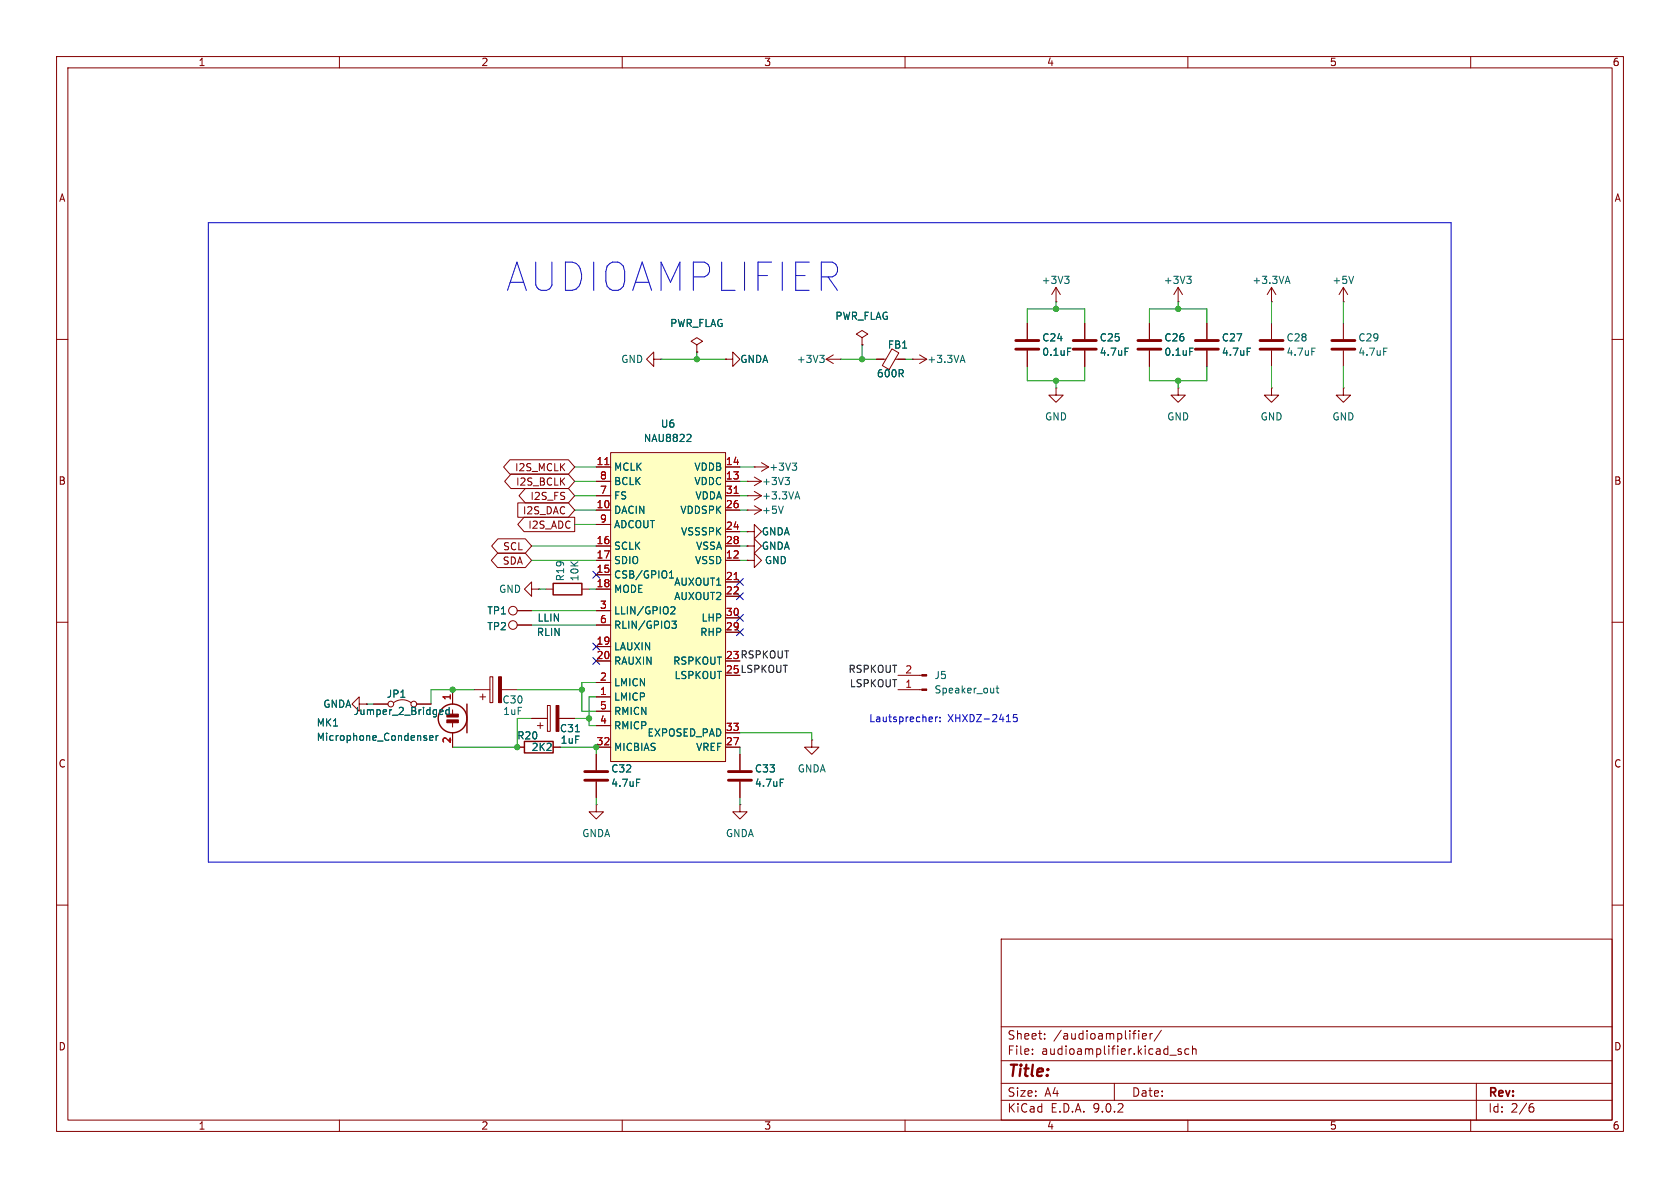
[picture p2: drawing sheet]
<svg xmlns="http://www.w3.org/2000/svg" width="297mm" height="210mm" viewBox="0 0 297 210" stroke-linecap="round" stroke-linejoin="round" font-family="sans-serif">
<g fill="none" stroke="#840000" stroke-width=".18">
<path d="M10 10h277v190h-277zM12 12h273v186h-273zM60 10v2M110 10v2M160 10v2M210 10v2M260 10v2M186.7 53.3h.1M186.7 50.8l-.8 1.3M186.7 50.8l.8 1.3M186.7 50.8v2.5M191.8 57.2v2.7"/>
<path d="M203.2 57.2v2.7M10 60h2M115.6 63.5v-1.3l-1.3 1.3 1.3 1.3v-1.3h1.2M116.8 63.5h.1M123.2 61l1-.7-1-.6-1 .6 1 .7v1.2M123.2 62.2h.1M128.3 63.5h1.2v-1.3l1.3 1.3-1.3 1.3v-1.3M128.3 63.5h.1M146 63.5l1.3 .8M146 63.5h2.6M147.3 62.7l-1.3 .8M148.6 63.5h.1"/>
<path d="M186.7 68.6v1.3h1.3l-1.3 1.2-1.3-1.2h1.3M186.7 68.6h.1M191.8 62v2.8M203.2 62v2.8M285 60h2M132.1 85.1h.1M132.1 85.1h2.5M133.3 84.3l1.3 .8M134.6 85.1l-1.3 .8M10 110h2M86.6 119.6h.5v4.6h-.5zM91.4 108h2.6"/>
<path d="M91.4 110.5h2.6M94 104.1v-1.2l-1.3 1.2 1.3 1.3v-1.3h1.2M95.2 104.1h.1M96.5 104.1h1.3M102.9 104.1h1.2M285 110h2M63.5 124.5v-1.3l-1.3 1.3 1.3 1.2v-1.2h1.3M64.8 124.5h.1M66 124.5h2.6M69.6 124.2a2.54 2.54 0 0 1 3 0M73.7 124.5h2.5M80 121.9v2.6"/>
<path d="M80 125.5v.7M80 127.8v.7M80 129.5v2.6M83.8 121.9h2.8M84.8 123.2h1.1M85.3 122.7v1M88.6 121.9h2.8M91.4 132.1h1.3M94 127h2.8M95 128.3h1M95.5 127.8v1M96.8 124.7h.5v4.6h-.5z"/>
<path d="M97.8 132.1h1.3M98.8 127h2.8M10 160h2M177 166h108v32h-108zM285 160h2M60 198v2M110 198v2M160 198v2M177 194.5h108M177 191.5h108M177 187.5h108M177 181.5h108"/>
<path d="M182.5 186.3v.1M182.5 185.5v.1M184.7 183.6v.1M184.7 182.8v.1M197 191.5v3M201.3 182.2v.1M201.3 182.7v1M202 183.2l.7-.1-.1-.3-.4-.1-.2 .2v.7h.6M203.3 182.7v1M203.7 182.7l-.2 .1-.2 .2M205.3 182.1l-1.3 2M206.8 186.5h1.2"/>
<path d="M208.8 185.5l-.3-.1-.3 .2 .1 .2 .5 .2v.3h-.6M210 198v2M210.2 185.5l-.5-.1-.2 .3v.4l.1 .2h.6M210.8 185.5l.2-.1 .4 .1 .1 .9M210.8 184.9v1.5M260 198v2M261 191.5v6.5M270.6 195.7h.4l.2 .3-.1 .5-.5 .1M271 195.1l-.4 .1"/>
<circle cx="90.7" cy="107.9" r=".76"/>
<circle cx="90.7" cy="110.5" r=".76"/>
<circle cx="69.1" cy="124.5" r=".51"/>
<circle cx="73.2" cy="124.5" r=".51"/>
</g>
<g fill="#840000" stroke="#840000" stroke-width=".18">
<path d="M98.3 124.7h.5v4.6h-.5z"/>
<path d="M88.1 119.6h.5v4.6h-.5z"/>
<path d="M79 127.3h2v.5h-2z"/>
<path d="M79 126.2h2v.5h-2z"/>
</g>
<g fill="none" stroke="#006464" stroke-width=".18">
<path d="M188.2 48.8h.8l-.4 .5M188.7 49.3l.3 .3v.3l-.3 .2M144.9 62.8h.8l-.4 .5M145.5 63.3l.2 .2v.3l-.2 .3M198.9 61.5h.6M210.3 61.5h.6M138.8 84.4h.8l-.5 .5M139.3 84.9l.3 .2v.3l-.3 .3M75.3 130.5l.2 .1-.2 .3M75.3 130l.1 .1M75.9 130.5l.7-.2-.1-.2-.4-.1-.2 .2 .1 .6h.5M77.1 130v.9"/>
<path d="M77.5 130l-.4 .3M77.8 126.2h.5M77.8 125.5h.3l.2 .3-.6 .1M79.4 125.5h-.4l-.2 .2 .1 .5h.5M79.4 125v1.3M101.7 129.4h.7"/>
</g>
<g fill="none" stroke="#840000" stroke-width=".25">
<path d="M97.8 103.1h5.1v2.1h-5.1zM82.5 124.5v5M92.7 131.1h5.1v2h-5.1z"/>
<circle cx="80" cy="127" r="2.54"/>
</g>
<path d="M189.7 60.2h4.1M189.7 61.7h4.1M201.2 60.2h4M201.2 61.7h4" fill="none" stroke="#840000" stroke-width=".51"/>
<path d="M107.9 80h20.4v54.6h-20.4z" fill="#ffffc2"/>
<g fill="none" stroke="#840000" stroke-width=".18">
<path d="M152.4 59.7l1-.6-1-.7-1 .7 1 .6v1.3M181.6 57.2v2.7M191.8 57.2v2.7M203.2 57.2v2.7M208.3 53.3h.1M208.3 50.8l-.8 1.3M208.3 50.8l.7 1.3M208.3 50.8v2.5M213.4 57.2v2.7M224.8 53.3h.1M224.8 50.8l-.8 1.3M224.8 50.8l.8 1.3"/>
<path d="M224.8 50.8v2.5M224.8 57.2v2.7M237.5 53.3h.1M237.5 50.8l-.8 1.3M237.5 50.8l.8 1.3M237.5 50.8v2.5M237.5 57.2v2.7M123.2 62.2h.1M128.3 63.5h.1M152.4 61h.1M154.9 63.5h1.7M157.7 61.7l1.2 .7-1.7 2.9-1.2-.7z"/>
<path d="M158.3 63.5h1.7M161.3 63.5h.1M161.3 63.5h2.5M162.6 62.7l1.2 .8M163.8 63.5l-1.2 .8M181.6 62v2.8M191.8 62v2.8M203.2 62v2.8M208.3 68.6v1.3h1.2l-1.2 1.2-1.3-1.2h1.3M208.3 68.6h.1M213.4 62v2.8M224.8 68.6v1.3h1.3l-1.3 1.2-1.3-1.2h1.3"/>
<path d="M224.8 68.6h.1M224.8 62v2.8M237.5 68.6v1.3h1.3l-1.3 1.2-1.3-1.2h1.3M237.5 68.6h.1M237.5 62v2.8M88 97.8h4.9l1.1 1.3-1.1 1.2h-4.9l-1.1-1.2zM88 95.2h4.9l1.1 1.3-1.1 1.3h-4.9l-1.1-1.3zM90.1 81.3h10.4l1.1 1.3-1.1 1.2h-10.4l-1.1-1.2zM90.3 83.8h10.2l1.1 1.3-1.1 1.3h-10.2l-1.1-1.3zM91.5 88.9h9l1.1 1.3-1.1 1.2h-9zM92.6 91.4h9v2.6h-9l-1.1-1.3zM92.9 86.4h7.6l1.1 1.2-1.1 1.3h-7.6l-1.1-1.3z"/>
<path d="M105.4 82.6h2.5M105.4 85.1h2.5M105.4 87.6h2.5M105.4 90.2h2.5M105.4 92.7h2.5M105.4 96.5h2.5M105.4 99.1h2.5M107.9 80h20.4v54.6h-20.4zM128.3 82.6h2.5M128.3 85.1h2.5M128.3 87.6h2.5M128.3 90.2h2.5"/>
<path d="M128.3 96.5h2.5M128.3 99.1h2.5M128.3 94h2.5M132.1 90.2h.1M132.1 94h1.2v-1.3l1.3 1.3-1.3 1.3v-1.3M132.1 94h.1M132.1 99.1h1.2v-1.3l1.3 1.3-1.3 1.2v-1.2M132.1 99.1h.1M132.1 87.6h.1M132.1 96.5h1.2v-1.2l1.3 1.2-1.3 1.3v-1.3M132.1 96.5h.1M132.1 87.6h2.5"/>
<path d="M132.1 90.2h2.5M133.3 82.6h.1M133.3 82.6h2.6M133.3 89.4l1.3 .8M133.3 86.9l1.3 .7M134.6 81.8l1.3 .8M134.6 90.2l-1.3 .7M134.6 87.6l-1.3 .8M135.9 82.6l-1.3 .7M91.4 108h2.6M91.4 110.5h2.6M105.4 101.6h2.5"/>
<path d="M105.4 104.1h2.5M105.4 108h2.5M105.4 110.5h2.5M105.4 114.3h2.5M105.4 116.8h2.5M128.3 102.9h2.5M128.3 105.4h2.5M128.3 109.2h2.5M128.3 111.8h2.5M158.7 119.4h4.3M64.8 124.5h.1M66 124.5h2.6"/>
<path d="M73.7 124.5h2.5M80 121.9v2.6M80 129.5v2.6M91.4 132.1h1.3M94 127h2.8M97.8 132.1h1.3M98.8 127h2.8M105.4 120.7h2.5M105.4 123.2h2.5M105.4 125.7h2.5M105.4 128.3h2.5M105.4 132.1h2.5"/>
<path d="M105.4 133.4v2.7M105.4 138.2v2.8M128.3 132.1h2.5M128.3 129.5h2.5M130.8 133.4v2.7M130.8 138.2v2.8M143.5 130.8v1.3h1.3l-1.3 1.3-1.3-1.3h1.3M143.5 130.8h.1M158.7 121.9h4.3M105.4 142.2v1.3h1.3l-1.3 1.3-1.3-1.3h1.3M105.4 142.2h.1M130.8 142.2v1.3h1.3l-1.3 1.3-1.3-1.3h1.3"/>
<path d="M130.8 142.2h.1"/>
</g>
<path d="M106.9 82.1h.7M129.8 87.2h.7M129.8 102.5h.7" fill="none" stroke="#a90000" stroke-width=".18"/>
<g fill="none" stroke="#006464" stroke-width=".18">
<path d="M209.8 48.8h.8l-.4 .5M210.3 49.3l.3 .3v.3l-.3 .2M227.3 49.7h.6M227.6 48.8l.5 1.3M239.3 48.8l-.4 1.3M121.6 76.8h.4l.2 .3-.8 .9h.8M169.9 63.7h.6M170.2 62.8l.4 1.3M188.7 61.5h.6M198.9 61.5h.6M210.3 61.5h.6M220.5 61.5h.6"/>
<path d="M231.9 61.5h.6M244.6 61.5h.6M138.5 89.5l-.4 1.2M140.1 81.9h.7l-.4 .4M140.6 82.3l.2 .3v.3l-.2 .2M140.7 87.8h.6M141 86.9l.4 1.3M118.4 102.2h.7M118.4 101.3l.3-.4v1.3M118.6 107.4l.5-.1 .2 .3-.8 .9h.8M118.8 109.8h.8l-.5 .5 .4 .1v.5l-.2 .2-.5-.1M75.3 130.5l.2 .1-.2 .3"/>
<path d="M75.3 130l.1 .1M75.9 130.5l.7-.2-.1-.2-.4-.1-.2 .2 .1 .6h.5M77.1 130v.9M77.5 130l-.4 .3M77.8 126.2h.5M77.8 125.5h.3l.2 .3-.6 .1M79.4 125.5h-.4l-.2 .2 .1 .5h.5M79.4 125v1.3M101.7 129.4h.7M112.5 137.7h.6M137.9 137.7h.6M176.1 121.7h.5"/>
<path d="M176.3 121.2v1.1l.3 .2"/>
</g>
<path d="M179.6 60.2h4M179.6 61.7h4M211.3 60.2h4.1M211.3 61.7h4.1M222.8 60.2h4M222.8 61.7h4M235.5 60.2h4M235.5 61.7h4M103.4 136.4h4M103.4 137.9h4M128.8 136.4h4M128.8 137.9h4" fill="none" stroke="#840000" stroke-width=".51"/>
<g fill="#840000" stroke="#840000" stroke-width=".18">
<path d="M163 121.8h.8v.2h-.8z"/>
<path d="M163 119.3h.8v.2h-.8z"/>
</g>
<path d="M36.8 39.4h219.7v113h-219.7zM164.8 126.8l.1 .2-.7 .2M165.4 126.7v.9M165.8 126.7l-.4 .3M166.2 127.5v.1M166.2 126.8v.1M177.9 127.6h.7M179.8 126.3h-.6l-.1 .6 .2-.1 .4 .1 .2 .1-.1 .5-.2 .1-.5-.1" fill="none" stroke="#0000c2" stroke-width=".18"/>
<g fill="none" stroke="#009600" stroke-width=".18">
<path d="M181.6 57.2v-2.6h10.2v2.6M186.7 53.3v1.3M203.2 57.2v-2.6h10.2v2.6M208.3 53.3v1.3M224.8 53.3v3.9M237.5 53.3v3.9M116.8 63.5h11.5M123.2 62.2v1.3M148.6 63.5h6.3M152.4 61v2.5M160 63.5h1.3M181.6 64.8v2.5h10.2v-2.5"/>
<path d="M186.7 67.3v1.3M203.2 64.8v2.5h10.2v-2.5M208.3 67.3v1.3M224.8 64.8v3.8M237.5 64.8v3.8M94 96.5h11.4M94 99.1h11.4M101.6 90.2h3.8M101.6 87.6h3.8M101.6 85.1h3.8M101.6 82.6h3.8M101.6 92.7h3.8"/>
<path d="M130.8 90.2h1.3M130.8 87.6h1.3M130.8 96.5h1.3M130.8 85.1h1.3M130.8 82.6h2.5M130.8 99.1h1.3M130.8 94h1.3M94 108h11.4M94 110.5h11.4M95.2 104.1h1.3M104.1 104.1h1.3M64.8 124.5h1.2"/>
<path d="M83.8 121.9h-7.6v2.6M91.4 121.9h11.5M94 127h-2.6v5.1h-11.4M99.1 132.1h6.3v1.3M101.6 127h2.5M105.4 123.2h-1.3v5.1h1.3M105.4 120.7h-2.5v5h2.5M130.8 129.5h12.7v1.3M130.8 132.1v1.3M105.4 141v1.2M130.8 141v1.2"/>
</g>
<g fill="none" stroke="#000084" stroke-width=".18">
<path d="M104.8 113.7l1.2 1.2M104.8 101l1.2 1.2M104.8 116.2l1.2 1.2M106 113.7l-1.2 1.2M106 101l-1.2 1.2M106 116.2l-1.2 1.2M130.2 104.8l1.2 1.2M130.2 111.2l1.2 1.2M130.2 102.3l1.2 1.2M130.2 108.6l1.2 1.2M131.4 104.8l-1.2 1.2M131.4 111.2l-1.2 1.2"/>
<path d="M131.4 102.3l-1.2 1.2M131.4 108.6l-1.2 1.2"/>
</g>
<g fill="#009600" stroke="#009600" stroke-width=".18">
<circle cx="208.3" cy="54.6" r=".46"/>
<circle cx="208.3" cy="67.3" r=".46"/>
<circle cx="102.9" cy="121.9" r=".46"/>
<circle cx="91.4" cy="132.1" r=".46"/>
<circle cx="80" cy="121.9" r=".46"/>
<circle cx="123.2" cy="63.5" r=".46"/>
<circle cx="105.4" cy="132.1" r=".46"/>
<circle cx="104.1" cy="127" r=".46"/>
<circle cx="186.7" cy="67.3" r=".46"/>
<circle cx="152.4" cy="63.5" r=".46"/>
<circle cx="186.7" cy="54.6" r=".46"/>
</g>
<text font-size="7" fill="#0000c2" x="89.5" y="51.8">AUDIOAMPLIFIER</text>
<text font-size="2.8" fill="#840000" x="178" y="190.9">Title:</text>
<g font-size="2.1" fill="#840000">
<text x="178" y="184">Sheet:</text>
<text x="186.2" y="184">/audioamplifier/</text>
<text x="178" y="186.7">File:</text>
<text x="184.1" y="186.7">audioamplifier.kicad_sch</text>
<text x="178" y="196.9">KiCad</text>
<text x="178" y="194.1">Size:</text>
<text x="184.7" y="194.1">A4</text>
<text x="185.7" y="196.9">E.D.A.</text>
<text x="193.3" y="196.9">9.0.2</text>
<text x="200" y="194.1">Date:</text>
<text x="263" y="194.3">Rev:</text>
<text x="263" y="196.9">Id:</text>
<text x="267.1" y="196.9">2/6</text>
</g>
<g font-size="1.8" fill="#840000">
<text x="35" y="11.9">1</text>
<text x="85" y="11.9">2</text>
<text x="135" y="11.9">3</text>
<text x="185" y="11.9">4</text>
<text x="235" y="11.9">5</text>
<text x="285" y="11.9">6</text>
<text x="10.3" y="35.9">A</text>
<text x="285.3" y="35.9">A</text>
<text x="91" y="83.5">I2S_MCLK</text>
<text x="10.3" y="85.9">B</text>
<text x="91.1" y="86">I2S_BCLK</text>
<text x="93.7" y="88.6">I2S_FS</text>
<text x="285.3" y="85.9">B</text>
<text x="92.3" y="91.1">I2S_DAC</text>
<text x="93.3" y="93.7">I2S_ADC</text>
<text x="88.8" y="100">SDA</text>
<text x="88.8" y="97.5">SCL</text>
<text x="128.2" y="116.6">23 RSPKOUT</text>
<text x="128.2" y="119.1">25 LSPKOUT</text>
<text x="10.3" y="135.9">C</text>
<text x="285.3" y="135.9">C</text>
<text x="10.3" y="185.9">D</text>
<text x="285.3" y="185.9">D</text>
<text x="35" y="199.9">1</text>
<text x="85" y="199.9">2</text>
<text x="135" y="199.9">3</text>
<text x="185" y="199.9">4</text>
<text x="235" y="199.9">5</text>
<text x="285" y="199.9">6</text>
</g>
<g font-size="1.8" fill="#006464">
<text x="184" y="50.4">+3V3</text>
<text x="205.6" y="50.4">+3V3</text>
<text x="221.3" y="50.4">+3.3VA</text>
<text x="235.5" y="50.4">+5V</text>
<text x="118.4" y="58">PWR_FLAG</text>
<text x="147.6" y="56.7">PWR_FLAG</text>
<text x="109.7" y="64.4">GND</text>
<text x="130.8" y="64.4">GNDA</text>
<text x="140.8" y="64.4">+3V3</text>
<text x="156.9" y="61.8">FB1</text>
<text x="163.8" y="64.4">+3.3VA</text>
<text x="184.2" y="60.6">C24</text>
<text x="184.2" y="63.1">0.1uF</text>
<text x="194.3" y="60.6">C25</text>
<text x="194.3" y="63.1">4.7uF</text>
<text x="205.7" y="60.6">C26</text>
<text x="205.7" y="63.1">0.1uF</text>
<text x="215.9" y="60.6">C27</text>
<text x="215.9" y="63.1">4.7uF</text>
<text x="227.3" y="60.6">C28</text>
<text x="227.3" y="63.1">4.7uF</text>
<text x="240" y="60.6">C29</text>
<text x="240" y="63.1">4.7uF</text>
<text x="154.9" y="66.9">600R</text>
<text x="116.7" y="75.8">U6</text>
<text x="184.7" y="74.5">GND</text>
<text x="206.2" y="74.5">GND</text>
<text x="222.8" y="74.5">GND</text>
<text x="235.5" y="74.5">GND</text>
<text x="108.5" y="83.4">MCLK</text>
<text x="113.7" y="78.3">NAU8822</text>
<text x="122.7" y="83.4">VDDB</text>
<text x="135.9" y="83.4">+3V3</text>
<text x="108.5" y="86">BCLK</text>
<text x="108.5" y="88.5">FS</text>
<text x="122.7" y="86">VDDC</text>
<text x="122.8" y="88.5">VDDA</text>
<text x="134.6" y="86">+3V3</text>
<text x="134.6" y="88.5">+3.3VA</text>
<text x="108.5" y="91">DACIN</text>
<text x="108.5" y="93.6">ADCOUT</text>
<text x="120.2" y="91">VDDSPK</text>
<text x="120.3" y="94.8">VSSSPK</text>
<text x="134.6" y="94.8">GNDA</text>
<text x="134.6" y="91">+5V</text>
<text x="108.5" y="97.4">SCLK</text>
<text x="108.5" y="99.9">SDIO</text>
<text x="122.8" y="99.9">VSSD</text>
<text x="123" y="97.4">VSSA</text>
<text x="134.6" y="97.4">GNDA</text>
<text x="135.1" y="99.9">GND</text>
<text x="88.1" y="105">GND</text>
<text x="99.9" y="102.9" transform="rotate(-90 99.9 102.9)">R19</text>
<text x="102.5" y="102.9" transform="rotate(-90 102.5 102.9)">10K</text>
<text x="108.5" y="102.5">CSB/GPIO1</text>
<text x="108.5" y="105">MODE</text>
<text x="119.1" y="103.7">AUXOUT1</text>
<text x="119.1" y="106.3">AUXOUT2</text>
<text x="86.1" y="108.8">TP1</text>
<text x="86.1" y="111.6">TP2</text>
<text x="94.8" y="112.6">RLIN</text>
<text x="94.9" y="110.1">LLIN</text>
<text x="108.5" y="108.8">LLIN/GPIO2</text>
<text x="108.5" y="111.4">RLIN/GPIO3</text>
<text x="123.7" y="112.6">RHP</text>
<text x="123.9" y="110.1">LHP</text>
<text x="108.5" y="115.2">LAUXIN</text>
<text x="108.5" y="117.7">RAUXIN</text>
<text x="118.9" y="117.7">RSPKOUT</text>
<text x="57.1" y="125.3">GNDA</text>
<text x="68.3" y="123.5">JP1</text>
<text x="88.7" y="124.6">C30</text>
<text x="108.5" y="121.5">LMICN</text>
<text x="108.5" y="124.1">LMICP</text>
<text x="119.2" y="120.2">LSPKOUT</text>
<text x="165.1" y="120.2">J5</text>
<text x="165.1" y="122.8">Speaker_out</text>
<text x="55.9" y="128.6">MK1</text>
<text x="55.9" y="131.2">Microphone_Condenser</text>
<text x="62.4" y="126.6">Jumper_2_Bridged</text>
<text x="88.9" y="126.6">1uF</text>
<text x="91.3" y="130.9">R20</text>
<text x="98.9" y="129.6">C31</text>
<text x="99" y="131.7">1uF</text>
<text x="108.5" y="126.6">RMICN</text>
<text x="108.5" y="129.1">RMICP</text>
<text x="114.4" y="130.4">EXPOSED_PAD</text>
<text x="93.9" y="132.9">2K2</text>
<text x="108" y="136.8">C32</text>
<text x="108.5" y="132.9">MICBIAS</text>
<text x="123" y="132.9">VREF</text>
<text x="133.4" y="136.8">C33</text>
<text x="140.9" y="136.8">GNDA</text>
<text x="108" y="139.3">4.7uF</text>
<text x="133.4" y="139.3">4.7uF</text>
<text x="102.8" y="148.2">GNDA</text>
<text x="128.2" y="148.2">GNDA</text>
</g>
<g font-size="1.8" fill="#a90000">
<text x="105.4" y="82.3">11</text>
<text x="128.2" y="82.3">14</text>
<text x="105.4" y="89.9">10</text>
<text x="106" y="84.8">8</text>
<text x="106" y="87.4">7</text>
<text x="128.2" y="84.8">13</text>
<text x="128.2" y="87.4">31</text>
<text x="128.2" y="89.9">26</text>
<text x="106" y="92.5">9</text>
<text x="128.2" y="93.7">24</text>
<text x="105.4" y="96.3">16</text>
<text x="105.4" y="98.8">17</text>
<text x="105.4" y="101.3">15</text>
<text x="128.2" y="96.3">28</text>
<text x="128.2" y="98.8">12</text>
<text x="105.4" y="103.9">18</text>
<text x="106" y="107.7">3</text>
<text x="128.2" y="102.6">21</text>
<text x="128.2" y="105.2">22</text>
<text x="106" y="110.2">6</text>
<text x="128.2" y="109">30</text>
<text x="128.2" y="111.5">29</text>
<text x="105.4" y="114">19</text>
<text x="105.4" y="116.6">20</text>
<text x="128.2" y="116.6">23</text>
<text x="128.2" y="119.1">25</text>
<text x="159.9" y="119.1">2</text>
<text x="79.8" y="123.9" transform="rotate(-90 79.8 123.9)">1</text>
<text x="106" y="120.4">2</text>
<text x="106" y="122.9">1</text>
<text x="106" y="125.5">5</text>
<text x="159.9" y="121.7">1</text>
<text x="79.8" y="131.5" transform="rotate(-90 79.8 131.5)">2</text>
<text x="105.4" y="131.8">32</text>
<text x="106" y="128">4</text>
<text x="128.2" y="129.3">33</text>
<text x="128.2" y="131.8">27</text>
</g>
<g font-size="1.8" fill="#0f0f0f">
<text x="149.9" y="119">RSPKOUT</text>
<text x="150.1" y="121.6">LSPKOUT</text>
</g>
<g font-size="1.8" fill="#0000c2">
<text x="153.6" y="127.9">Lautsprecher:</text>
<text x="167.6" y="127.9">XHXDZ-2415</text>
</g>
</svg>
